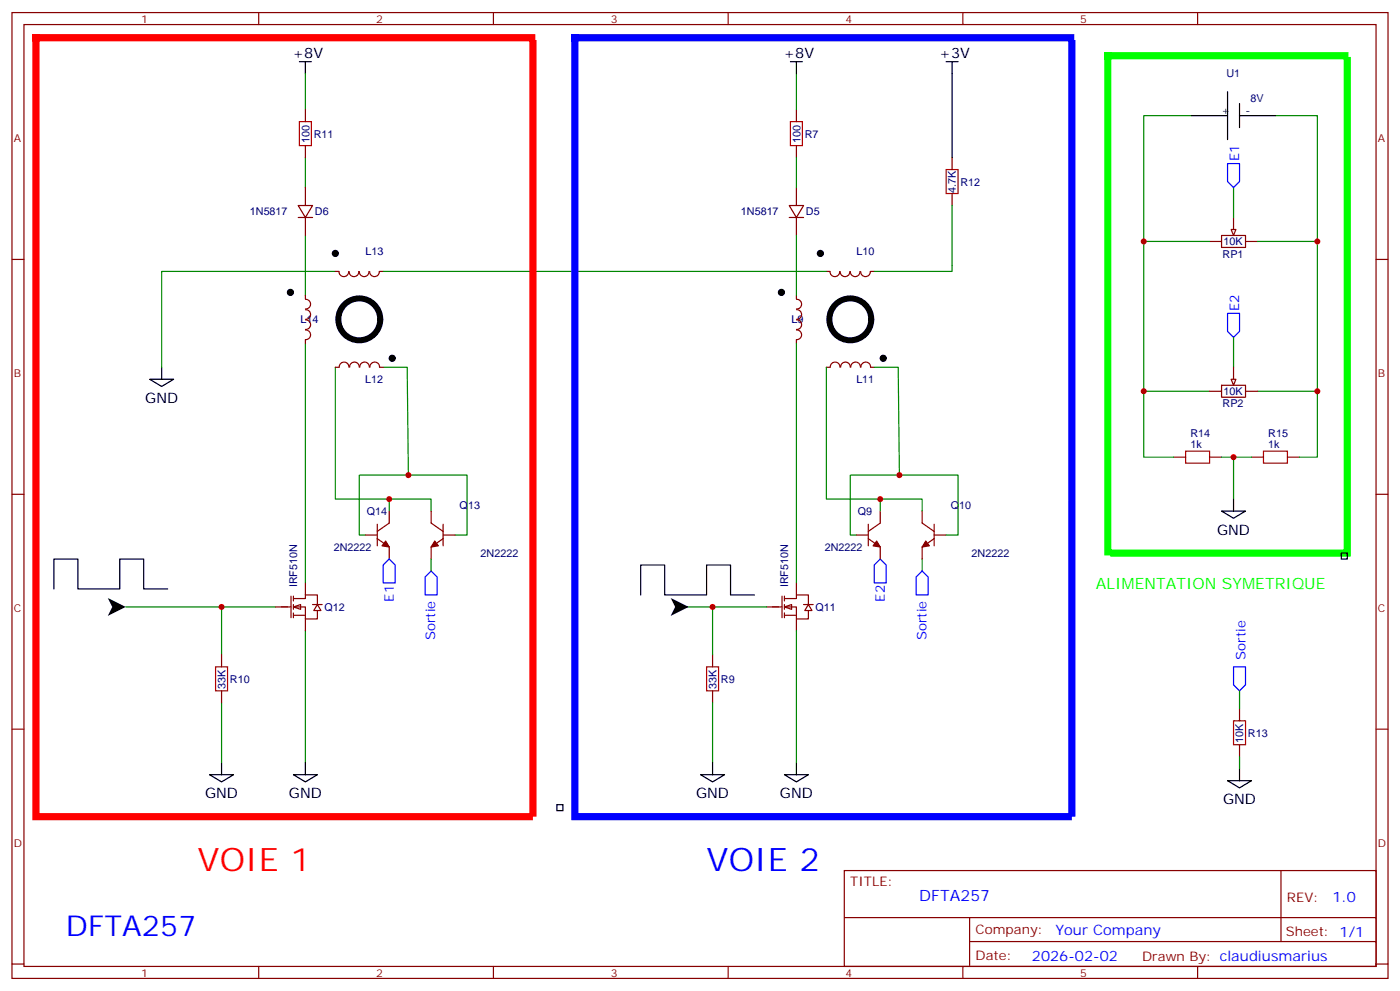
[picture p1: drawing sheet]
<svg xmlns="http://www.w3.org/2000/svg" width="412mm" height="292mm" viewBox="0 0 412 292" stroke-linecap="round" stroke-linejoin="round" font-family="sans-serif">
<g fill="none" stroke="#870000" stroke-width=".35">
<path d="M3.5 3.7h405.4v284.3h-405.4zM7.1 7.2h398.2v277.3h-398.2zM76.2 3.7v3.5M145.3 3.7v3.5M214.5 3.7v3.5M283.6 3.7v3.5M352.8 3.7v3.5M3.5 76.4h3.6M405.3 76.4h3.6M3.5 145.5h3.6M405.3 145.5h3.6M65.3 192.8v3.5"/>
<path d="M3.5 214.7h3.6M65.3 203.4v3.5M405.3 214.7h3.6M248.7 256.3h156.6v28.2h-156.6zM377.3 256.3v20.9M248.7 270.1h156.5M285.6 277.2h119.6M285.6 270.1v14.2M3.5 283.8h3.6M76.2 284.5v3.5M145.3 284.5v3.5M214.5 284.5v3.5"/>
<path d="M283.6 284.5v3.5M352.8 284.5v3.5M405.3 283.8h3.6"/>
</g>
<path d="M127 168.1l1.8 1.8v5.3h-3.6v-5.3z" fill="none" stroke="#00f" stroke-width=".35"/>
<g fill="#000" stroke="#000" stroke-width=".35">
<circle cx="98.8" cy="74.6" r=".88"/>
<circle cx="85.5" cy="86.1" r=".88"/>
<circle cx="115.5" cy="105.5" r=".88"/>
</g>
<path d="M90 21.7v10.6M98.8 79.9h-51.2v28.2M90 101.1v70.5M98.8 108.1v38.8h15.9M112.9 108.1h7l.4 31.8M37 178.7h28.3M81.1 178.7h-15.8v14.1M90 185.7v38.8M65.3 206.9v17.6" fill="none" stroke="#008700" stroke-width=".35"/>
<path d="M88.2 18.2h3.5M90 18.2v3.5M44.1 111.7h7.1l-3.6 2.1zM47.6 108.1v3.6M61.7 228.1h7.1l-3.5 2.1zM65.3 224.5v3.6" fill="none" stroke="#000" stroke-width=".35"/>
<path d="M31.7 176l5.3 2.7-5.3 2.6 1.4-2.6z" fill="#000"/>
<path d="M63.5 196.3h3.5v7.1h-3.5z" fill="none" stroke="#a10000" stroke-width=".35"/>
<g fill="#fff" stroke="#870000" stroke-width=".35">
<path d="M86.4 178.7l2.1-.7v1.4z"/>
<path d="M93.5 178l1 1.7h-2.1z"/>
</g>
<g fill="none" stroke="#870000" stroke-width=".35">
<path d="M90 32.3v3.5M234.6 32.3v3.5M90 42.9v3.5M90 55.2v5.3M234.6 42.9v3.5M234.6 55.2v5.3M87.8 60.5h4.3l-2.1 3.5zM87.8 64h4.3M90 64v5.3M98.8 79.9h1.1a1.41 1.41 0 0 0 1.4 1.5 1.41 1.41 0 0 0 1.4-1.5M105.7 79.9a1.41 1.41 0 0 1-1.4 1.5 1.41 1.41 0 0 1-1.4-1.5M108.7 79.9a1.41 1.41 0 0 1-1.4 1.5 1.41 1.41 0 0 1-1.4-1.5"/>
<path d="M111.7 79.9a1.41 1.41 0 0 1-1.4 1.5 1.41 1.41 0 0 1-1.4-1.5M111.8 79.9h1.1M232.5 60.5h4.2l-2.1 3.5zM232.5 64h4.2M234.6 64v5.3M243.4 79.9h1.1a1.41 1.41 0 0 0 1.4 1.5 1.41 1.41 0 0 0 1.4-1.5M250.3 79.9a1.41 1.41 0 0 1-1.4 1.5 1.41 1.41 0 0 1-1.4-1.5M253.3 79.9a1.41 1.41 0 0 1-1.4 1.5 1.41 1.41 0 0 1-1.4-1.5M256.3 79.9a1.41 1.41 0 0 1-1.4 1.5 1.41 1.41 0 0 1-1.4-1.5M256.5 79.9h1M90 87v1M90 97.2a1.41 1.41 0 0 1 1.5 1.4 1.41 1.41 0 0 1-1.5 1.4v1.1"/>
<path d="M90 88.1a1.41 1.41 0 0 1 1.5 1.4 1.41 1.41 0 0 1-1.5 1.4M90 94.2a1.41 1.41 0 0 1 1.5 1.4 1.41 1.41 0 0 1-1.5 1.4M90 91.2a1.41 1.41 0 0 1 1.5 1.4 1.41 1.41 0 0 1-1.5 1.4M234.6 87v1M234.6 97.2a1.41 1.41 0 0 1 1.5 1.4 1.41 1.41 0 0 1-1.5 1.4v1.1M234.6 88.1a1.41 1.41 0 0 1 1.5 1.4 1.41 1.41 0 0 1-1.5 1.4M234.6 94.2a1.41 1.41 0 0 1 1.5 1.4 1.41 1.41 0 0 1-1.5 1.4M234.6 91.2a1.41 1.41 0 0 1 1.5 1.4 1.41 1.41 0 0 1-1.5 1.4M98.8 108.1h1M102.8 108.1a1.41 1.41 0 0 0-1.4-1.5 1.41 1.41 0 0 0-1.4 1.5M105.8 108.1a1.41 1.41 0 0 0-1.4-1.5 1.41 1.41 0 0 0-1.4 1.5M108.8 108.1a1.41 1.41 0 0 0-1.4-1.5 1.41 1.41 0 0 0-1.4 1.5"/>
<path d="M111.8 108.1a1.41 1.41 0 0 0-1.4-1.5 1.41 1.41 0 0 0-1.4 1.5M111.8 108.1h1.1M243.4 108.1h1.1M247.4 108.1a1.41 1.41 0 0 0-1.4-1.5 1.41 1.41 0 0 0-1.4 1.5M250.4 108.1a1.41 1.41 0 0 0-1.4-1.5 1.41 1.41 0 0 0-1.4 1.5M253.4 108.1a1.41 1.41 0 0 0-1.4-1.5 1.41 1.41 0 0 0-1.4 1.5M256.4 108.1a1.41 1.41 0 0 0-1.4-1.5 1.41 1.41 0 0 0-1.4 1.5M256.5 108.1h1M107.6 157.5h3.5M111.1 158.6l3.6 2.4v3.6M111.1 154.3v6.4M114.7 150.5v3.5l-3.6 2.5"/>
<path d="M127 150.5v3.5l3.5 2.5M130.5 157.5h3.6M130.5 158.6l-3.5 2.4v3.6M130.5 154.3v6.4M252.2 157.5h3.6M255.8 158.6l3.5 2.4v3.6M255.8 154.3v6.4M259.3 150.5v3.5l-3.5 2.5M271.6 150.5v3.5l3.6 2.5M275.2 157.5h3.5M275.2 158.6l-3.6 2.4v3.6M275.2 154.3v6.4"/>
<path d="M81.1 178.7h4.6M85.7 175.5v6.4M86.4 176.2h3.6v-1h3.5v2.8M86.4 178.7h3.6v3.5h3.5v-2.5M86.4 175.5v1.4M86.4 178v1.4M90 171.6v3.6M92.1 178h2.8M86.4 181.2h3.6M86.4 180.4v1.5M90 182.2v3.5"/>
</g>
<path d="M90 46.4v8.8M234.6 46.4v8.8M90 69.3v17.7M234.6 69.3v17.7M107.6 157.5h-1.8v-17.6h31.8v17.6h-3.5M114.7 150.5v-3.6h12.3v3.6M252.2 157.5h-1.7v-17.6h31.7v17.6h-3.5M259.3 150.5v-3.6h12.3v3.6M127 164.6v3.5M271.6 164.6v3.5" fill="none" stroke="#008700" stroke-width=".35"/>
<g fill="#870000" stroke="#870000" stroke-width=".35">
<path d="M128.1 159.3l1 1.4-2.1 .3z"/>
<path d="M113.6 159.3l1.1 1.7-2.2-.3z"/>
<path d="M258.2 159.3l1.1 1.7-2.1-.3z"/>
<path d="M272.7 159.3l1.1 1.4-2.2 .3z"/>
</g>
<path d="M86.4 228.1h7.1l-3.5 2.1zM90 224.5v3.6M231.1 228.1h7l-3.5 2.1zM234.6 224.5v3.6" fill="none" stroke="#000" stroke-width=".35"/>
<path d="M88.2 35.8h3.5v7.1h-3.5zM232.8 35.8h3.6v7.1h-3.6z" fill="none" stroke="#a10000" stroke-width=".35"/>
<g fill="none" stroke="#000" stroke-width="1.8">
<circle cx="105.8" cy="94" r="6.2"/>
<circle cx="250.5" cy="94" r="6.2"/>
</g>
<path d="M114.7 164.6l1.7 1.7v5.3h-3.5v-5.3zM259.3 164.6l1.8 1.7v5.3h-3.6v-5.3z" fill="none" stroke="#00f" stroke-width=".35"/>
<g fill="#fff" stroke="#870000" stroke-width=".35">
<path d="M231.1 178.7l2.1-.7v1.4z"/>
<path d="M238.1 178l1.1 1.7h-2.1z"/>
</g>
<g fill="none" stroke="#870000" stroke-width=".35">
<path d="M280.5 46.4v3.5M280.5 57v3.5M356.3 71.1h3.5M359.8 69.3h7.1v3.5h-7.1zM363.4 64v3.6M366.9 71.1h3.5M225.8 178.7h4.6M230.4 175.5v6.4M231.1 176.2h3.5v-1h3.5v2.8M231.1 178.7h3.5v3.5h3.5v-2.5M231.1 175.5v1.4M231.1 178v1.4"/>
<path d="M234.6 171.6v3.6M236.7 178h2.8M209.9 192.8v3.5M231.1 181.2h3.5M231.1 180.4v1.5M234.6 182.2v3.5M209.9 203.4v3.5M365.1 208.7v3.5M365.1 219.3v3.5"/>
</g>
<path d="M234.6 21.7v10.6M112.9 79.9h130.5M280.5 60.5v19.4h-23M234.6 101.1v70.5M243.4 108.1v38.8h15.9M257.5 108.1h7.1l.3 31.8M199.3 178.7h10.6M225.8 178.7h-15.9v14.1M234.6 185.7v38.8M209.9 206.9v17.6M365.1 203.4v5.3M365.1 222.8v3.5" fill="none" stroke="#008700" stroke-width=".35"/>
<path d="M278.7 49.9h3.5v7.1h-3.5zM208.1 196.3h3.6v7.1h-3.6zM363.4 212.2h3.5v7.1h-3.5z" fill="none" stroke="#a10000" stroke-width=".35"/>
<path d="M232.8 18.2h3.6M234.6 18.2v3.5M206.4 228.1h7l-3.5 2.1zM209.9 224.5v3.6M361.6 229.8h7.1l-3.6 2.2zM365.1 226.3v3.5" fill="none" stroke="#000" stroke-width=".35"/>
<path d="M197.6 176l5.2 2.7-5.2 2.6 1.3-2.6z" fill="#000"/>
<g fill="#000" stroke="#000" stroke-width=".35">
<circle cx="241.7" cy="74.6" r=".88"/>
<circle cx="230.2" cy="86.1" r=".88"/>
<circle cx="260.2" cy="105.5" r=".88"/>
</g>
<path d="M271.6 168.1l1.8 1.8v5.3h-3.5v-5.3zM363.4 196.3h3.5v5.3l-1.8 1.8-1.7-1.8z" fill="none" stroke="#00f" stroke-width=".35"/>
<path d="M362.7 67.6h1.4l-.7 1.7z" fill="#f0f0f0" stroke="#870000" stroke-width=".35"/>
<path d="M351 34h-14.1v37.1h19.4M375.7 34h12.4v37.1h-17.7M363.4 55.2v8.8M336.9 71.1v44.1h19.4M388.1 71.1v44.1h-17.7M363.4 99.3v8.8" fill="none" stroke="#008700" stroke-width=".35"/>
<path d="M361.6 48.2h3.5v5.2l-1.7 1.8-1.8-1.8zM361.6 92.3h3.5v5.2l-1.7 1.8-1.8-1.8z" fill="none" stroke="#00f" stroke-width=".35"/>
<path d="M356.3 115.2h3.5M359.8 113.4h7.1v3.5h-7.1zM363.4 108.1v3.6M366.9 115.2h3.5" fill="none" stroke="#870000" stroke-width=".35"/>
<path d="M362.7 111.7h1.4l-.7 1.7z" fill="#f0f0f0" stroke="#870000" stroke-width=".35"/>
<path d="M278.7 18.2h3.5M280.5 18.2v28.2M351 34h10.6M361.6 27v14.1M365.1 30.5v7.1M365.1 34h10.6M359.8 150.5h7.1l-3.5 2.1zM363.4 146.9v3.6M15.9 173.4v-8.8h7v8.8h12.4v-8.8h7v8.8h7.1M188.7 175.2v-8.9h7.1v8.9h12.3v-8.9h7.1v8.9h7M395.1 162.8h1.8v1.8h-1.8zM164 236.9h1.8v1.8h-1.8z" fill="none" stroke="#000" stroke-width=".35"/>
<path d="M349.2 132.8h7.1v3.5h-7.1zM372.2 132.8h7v3.5h-7z" fill="none" stroke="#a10000" stroke-width=".35"/>
<path d="M345.7 134.6h3.5M356.3 134.6h3.5M368.7 134.6h3.5M379.2 134.6h3.6" fill="none" stroke="#870000" stroke-width=".35"/>
<path d="M336.9 115.2v19.4h8.8M388.1 115.2v19.4h-5.3M359.8 134.6h8.9M363.4 134.6v12.3" fill="none" stroke="#008700" stroke-width=".35"/>
<path d="M10.6 11.1h146.4v229.3h-146.4v-229.3" fill="none" stroke="#f00" stroke-width="2.1" stroke-dasharray="2.1 2.1"/>
<path d="M169.3 11.1h146.4v229.3h-146.4v-229.3" fill="none" stroke="#00f" stroke-width="2.1" stroke-dasharray="2.1 2.1"/>
<path d="M326.3 16.4h70.6v146.4h-70.6v-146.4" fill="none" stroke="#0f0" stroke-width="2.1" stroke-dasharray="2.1 2.1"/>
<g fill="#c00">
<circle cx="120.3" cy="139.9" r=".88"/>
<circle cx="114.7" cy="146.9" r=".88"/>
<circle cx="65.3" cy="178.7" r=".88"/>
<circle cx="209.9" cy="178.7" r=".88"/>
<circle cx="259.3" cy="146.9" r=".88"/>
<circle cx="264.9" cy="139.9" r=".88"/>
<circle cx="336.9" cy="71.1" r=".88"/>
<circle cx="388.1" cy="71.1" r=".88"/>
<circle cx="336.9" cy="115.2" r=".88"/>
<circle cx="388.1" cy="115.2" r=".88"/>
<circle cx="363.4" cy="134.6" r=".88"/>
</g>
<text font-size="9.5" fill="#f00" x="58.2" y="256.3">VOIE 1</text>
<text font-size="9.5" fill="#00f" x="208.1" y="256.3">VOIE 2</text>
<text font-size="8.5" fill="#00f" x="19.4" y="275.7">DFTA257</text>
<text font-size="4.6" fill="#0f0" x="322.8" y="173.4">ALIMENTATION SYMETRIQUE</text>
<text font-size="4.6" fill="#00f" x="270.8" y="265.3">DFTA257</text>
<g font-size="4.2">
<text x="86.2" y="17.1">+8V</text>
<text x="230.8" y="17.1">+8V</text>
<text x="276.7" y="17.1">+3V</text>
<text x="42.8" y="118.6">GND</text>
<text x="358.5" y="157.4">GND</text>
<text x="60.4" y="235.1">GND</text>
<text x="85.1" y="235.1">GND</text>
<text x="205" y="235.1">GND</text>
<text x="229.7" y="235.1">GND</text>
<text x="360.3" y="236.8">GND</text>
</g>
<g font-size="4.2" fill="#00f">
<text x="392.5" y="265.6">1.0</text>
<text x="310.9" y="275.1">Your Company</text>
<text x="304" y="282.9">2026-02-02</text>
</g>
<g font-size="3.9" fill="#00f">
<text x="365" y="47.4" transform="rotate(-90 365 47.4)">E1</text>
<text x="365" y="91.5" transform="rotate(-90 365 91.5)">E2</text>
<text x="116" y="177.1" transform="rotate(-90 116 177.1)">E1</text>
<text x="260.6" y="177.1" transform="rotate(-90 260.6 177.1)">E2</text>
<text x="128.2" y="188.5" transform="rotate(-90 128.2 188.5)">Sortie</text>
<text x="272.9" y="188.5" transform="rotate(-90 272.9 188.5)">Sortie</text>
<text x="366.9" y="194.2" transform="rotate(-90 366.9 194.2)">Sortie</text>
</g>
<g font-size="3.9" fill="#800">
<text x="250.5" y="260.9">TITLE:</text>
<text x="379.1" y="265.6">REV:</text>
<text x="287.4" y="275.1">Company:</text>
<text x="378.7" y="275.7">Sheet: 1/1</text>
<text x="287.4" y="282.8">Date:</text>
<text x="336.4" y="282.8">Drawn By: claudiusmarius</text>
</g>
<g font-size="3.2" fill="#800">
<text x="41.6" y="6.7">1</text>
<text x="110.8" y="6.7">2</text>
<text x="179.9" y="6.7">3</text>
<text x="249.1" y="6.7">4</text>
<text x="318.2" y="6.7">5</text>
<text x="4.1" y="41.8">A</text>
<text x="405.9" y="41.8">A</text>
<text x="4.1" y="110.9">B</text>
<text x="405.9" y="110.9">B</text>
<text x="4.1" y="180.1">C</text>
<text x="405.9" y="180.1">C</text>
<text x="4.1" y="249.2">D</text>
<text x="405.9" y="249.2">D</text>
<text x="41.6" y="287.5">1</text>
<text x="110.8" y="287.5">2</text>
<text x="179.9" y="287.5">3</text>
<text x="249.1" y="287.5">4</text>
<text x="318.2" y="287.5">5</text>
</g>
<g font-size="3.2" fill="#000080">
<text x="361.3" y="22.7">U1</text>
<text x="368.4" y="29.9">8V</text>
<text x="92.4" y="40.5">R11</text>
<text x="237.1" y="40.5">R7</text>
<text x="91.1" y="42.1" transform="rotate(-90 91.1 42.1)">100</text>
<text x="235.8" y="42.1" transform="rotate(-90 235.8 42.1)">100</text>
<text x="281.6" y="56.8" transform="rotate(-90 281.6 56.8)">4.7K</text>
<text x="282.9" y="54.6">R12</text>
<text x="73.6" y="63.4">1N5817</text>
<text x="92.8" y="63.4">D6</text>
<text x="218.2" y="63.4">1N5817</text>
<text x="237.4" y="63.4">D5</text>
<text x="107.7" y="75">L13</text>
<text x="252.3" y="75">L10</text>
<text x="360.2" y="75.8">RP1</text>
<text x="360.4" y="72.2">10K</text>
<text x="88.5" y="95.1">L14</text>
<text x="233.2" y="95.1">L9</text>
<text x="107.6" y="112.8">L12</text>
<text x="252.3" y="112.8">L11</text>
<text x="360.2" y="119.9">RP2</text>
<text x="360.4" y="116.3">10K</text>
<text x="350.7" y="131.8">1k</text>
<text x="350.7" y="128.5">R14</text>
<text x="373.6" y="131.8">1k</text>
<text x="373.6" y="128.5">R15</text>
<text x="135.4" y="149.8">Q13</text>
<text x="280" y="149.8">Q10</text>
<text x="108" y="151.6">Q14</text>
<text x="252.7" y="151.6">Q9</text>
<text x="98.3" y="162.2">2N2222</text>
<text x="141.6" y="164">2N2222</text>
<text x="242.9" y="162.2">2N2222</text>
<text x="286.2" y="164">2N2222</text>
<text x="87.6" y="172.9" transform="rotate(-90 87.6 172.9)">IRF510N</text>
<text x="232.2" y="172.9" transform="rotate(-90 232.2 172.9)">IRF510N</text>
<text x="95.6" y="179.7">Q12</text>
<text x="240.2" y="179.7">Q11</text>
<text x="66.4" y="202.8" transform="rotate(-90 66.4 202.8)">33K</text>
<text x="67.7" y="201">R10</text>
<text x="211" y="202.8" transform="rotate(-90 211 202.8)">33K</text>
<text x="212.4" y="201">R9</text>
<text x="366.2" y="218.7" transform="rotate(-90 366.2 218.7)">10K</text>
<text x="367.6" y="216.9">R13</text>
</g>
<g font-size="3.2">
<text x="359.8" y="33.7">+</text>
<text x="366.9" y="33.7">-</text>
</g>
</svg>
